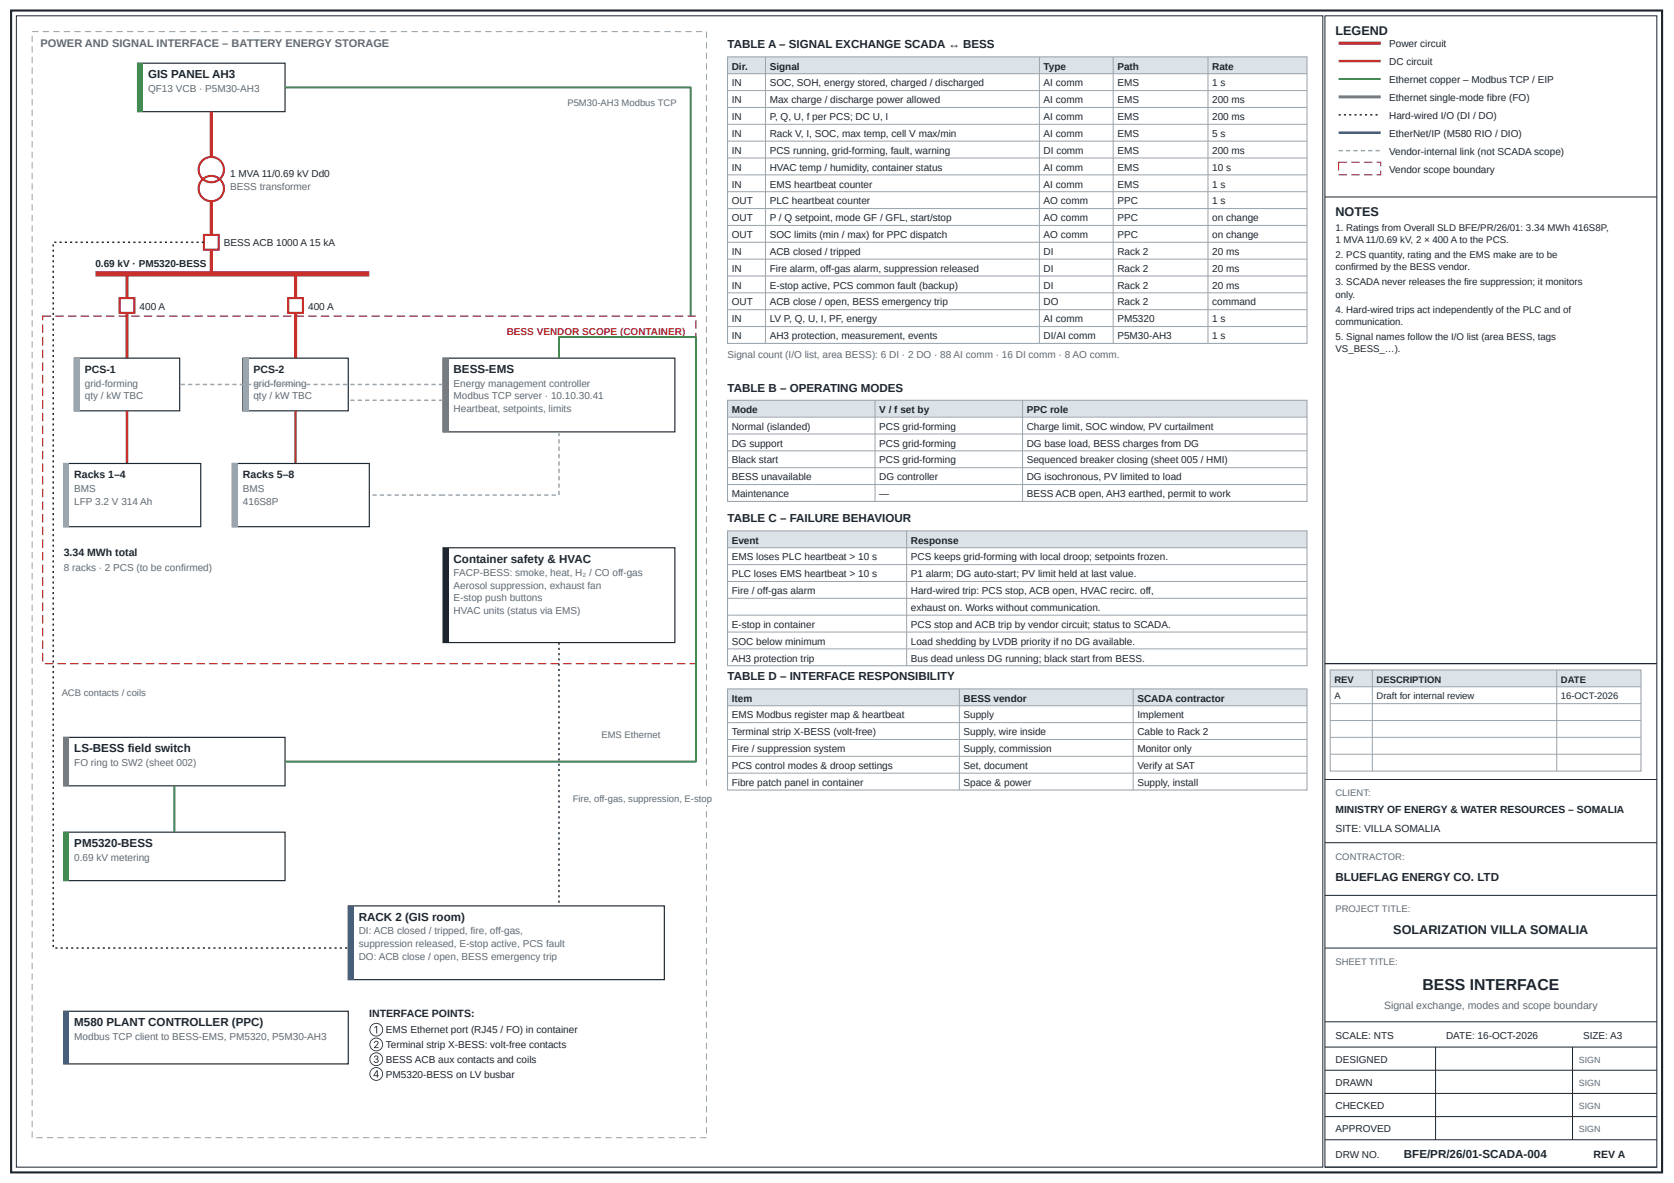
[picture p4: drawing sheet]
<svg xmlns="http://www.w3.org/2000/svg" width="420mm" height="297mm" viewBox="0 0 420 297" stroke-linecap="round" stroke-linejoin="round" font-family="sans-serif">
<path d="M2.8 2.6h414.4v291.8h-414.4z" fill="none" stroke="#1d262e" stroke-width=".53"/>
<path d="M4.1 4h328v289h-328z" fill="none" stroke="#1d262e" stroke-width=".25"/>
<path d="M8.1 7.9h169.2v277.7h-169.2z" fill="#fff"/>
<path d="M10.7 7.8h1.6v.3h-1.6zM13.4 7.8h1.6v.3h-1.6zM16 7.8h1.6v.3h-1.6zM18.7 7.8h1.5v.3h-1.5zM21.3 7.8h1.6v.3h-1.6zM23.9 7.8h1.6v.3h-1.6zM26.6 7.8h1.6v.3h-1.6zM29.2 7.8h1.6v.3h-1.6zM31.9 7.8h1.6v.3h-1.6zM34.5 7.8h1.6v.3h-1.6zM37.2 7.8h1.6v.3h-1.6zM39.8 7.8h1.6v.3h-1.6zM42.5 7.8h1.5v.3h-1.5zM45.1 7.8h1.6v.3h-1.6zM47.7 7.8h1.6v.3h-1.6zM50.4 7.8h1.6v.3h-1.6zM53 7.8h1.6v.3h-1.6zM55.7 7.8h1.6v.3h-1.6zM58.3 7.8h1.6v.3h-1.6zM61 7.8h1.6v.3h-1.6zM63.6 7.8h1.6v.3h-1.6zM66.3 7.8h1.5v.3h-1.5zM68.9 7.8h1.6v.3h-1.6zM71.5 7.8h1.6v.3h-1.6zM74.2 7.8h1.6v.3h-1.6zM76.8 7.8h1.6v.3h-1.6zM79.5 7.8h1.6v.3h-1.6zM82.1 7.8h1.6v.3h-1.6zM84.8 7.8h1.6v.3h-1.6zM87.4 7.8h1.6v.3h-1.6zM90.1 7.8h1.5v.3h-1.5zM92.7 7.8h1.6v.3h-1.6zM95.4 7.8h1.5v.3h-1.5zM98 7.8h1.6v.3h-1.6zM100.6 7.8h1.6v.3h-1.6zM103.3 7.8h1.6v.3h-1.6zM105.9 7.8h1.6v.3h-1.6zM108.6 7.8h1.6v.3h-1.6zM111.2 7.8h1.6v.3h-1.6zM113.9 7.8h1.6v.3h-1.6zM116.5 7.8h1.6v.3h-1.6zM119.2 7.8h1.5v.3h-1.5zM121.8 7.8h1.6v.3h-1.6zM124.4 7.8h1.6v.3h-1.6zM127.1 7.8h1.6v.3h-1.6zM129.7 7.8h1.6v.3h-1.6zM132.4 7.8h1.6v.3h-1.6zM135 7.8h1.6v.3h-1.6zM137.7 7.8h1.6v.3h-1.6zM140.3 7.8h1.6v.3h-1.6zM143 7.8h1.5v.3h-1.5zM145.6 7.8h1.6v.3h-1.6zM148.2 7.8h1.6v.3h-1.6zM150.9 7.8h1.6v.3h-1.6zM153.5 7.8h1.6v.3h-1.6zM156.2 7.8h1.6v.3h-1.6zM158.8 7.8h1.6v.3h-1.6zM161.5 7.8h1.6v.3h-1.6zM164.1 7.8h1.6v.3h-1.6zM166.8 7.8h1.5v.3h-1.5zM169.4 7.8h1.6v.3h-1.6zM172 7.8h1.6v.3h-1.6zM174.7 7.8h1.6v.3h-1.6zM177.2 7.9h.3v1.6h-.3zM177.2 10.6h.3v1.6h-.3zM177.2 13.2h.3v1.6h-.3zM177.2 15.9h.3v1.6h-.3zM177.2 18.5h.3v1.6h-.3zM177.2 21.2h.3v1.5h-.3zM177.2 23.8h.3v1.6h-.3zM177.2 26.4h.3v1.6h-.3zM177.2 29.1h.3v1.6h-.3zM177.2 31.7h.3v1.6h-.3zM177.2 34.4h.3v1.6h-.3zM177.2 37h.3v1.6h-.3zM177.2 39.7h.3v1.6h-.3zM177.2 42.3h.3v1.6h-.3zM177.2 45h.3v1.5h-.3zM177.2 47.6h.3v1.6h-.3zM177.2 50.2h.3v1.6h-.3zM177.2 52.9h.3v1.6h-.3zM177.2 55.5h.3v1.6h-.3zM177.2 58.2h.3v1.6h-.3zM177.2 60.8h.3v1.6h-.3zM177.2 63.5h.3v1.6h-.3zM177.2 66.1h.3v1.6h-.3zM177.2 68.8h.3v1.5h-.3zM177.2 71.4h.3v1.6h-.3zM177.2 74.1h.3v1.5h-.3zM177.2 76.7h.3v1.6h-.3zM177.2 79.3h.3v1.6h-.3zM177.2 82h.3v1.6h-.3zM177.2 84.6h.3v1.6h-.3zM177.2 87.3h.3v1.6h-.3zM177.2 89.9h.3v1.6h-.3zM177.2 92.6h.3v1.6h-.3zM177.2 95.2h.3v1.6h-.3zM177.2 97.9h.3v1.5h-.3zM177.2 100.5h.3v1.6h-.3zM177.2 103.1h.3v1.6h-.3zM177.2 105.8h.3v1.6h-.3zM177.2 108.4h.3v1.6h-.3zM177.2 111.1h.3v1.6h-.3zM177.2 113.7h.3v1.6h-.3zM177.2 116.4h.3v1.6h-.3zM177.2 119h.3v1.6h-.3zM177.2 121.7h.3v1.5h-.3zM177.2 124.3h.3v1.6h-.3zM177.2 126.9h.3v1.6h-.3zM177.2 129.6h.3v1.6h-.3zM177.2 132.2h.3v1.6h-.3zM177.2 134.9h.3v1.6h-.3zM177.2 137.5h.3v1.6h-.3zM177.2 140.2h.3v1.6h-.3zM177.2 142.8h.3v1.6h-.3zM177.2 145.5h.3v1.5h-.3zM177.2 148.1h.3v1.6h-.3zM177.2 150.7h.3v1.6h-.3zM177.2 153.4h.3v1.6h-.3zM177.2 156h.3v1.6h-.3zM177.2 158.7h.3v1.6h-.3zM177.2 161.3h.3v1.6h-.3zM177.2 164h.3v1.6h-.3zM177.2 166.6h.3v1.6h-.3zM177.2 169.3h.3v1.5h-.3zM177.2 171.9h.3v1.6h-.3zM177.2 174.5h.3v1.6h-.3zM177.2 177.2h.3v1.6h-.3zM177.2 179.8h.3v1.6h-.3zM177.2 182.5h.3v1.6h-.3zM177.2 185.1h.3v1.6h-.3zM177.2 187.8h.3v1.6h-.3zM177.2 190.4h.3v1.6h-.3zM177.2 193.1h.3v1.5h-.3zM177.2 195.7h.3v1.6h-.3zM177.2 198.4h.3v1.5h-.3zM177.2 201h.3v1.6h-.3zM177.2 203.6h.3v1.6h-.3zM177.2 206.3h.3v1.6h-.3zM177.2 208.9h.3v1.6h-.3zM177.2 211.6h.3v1.6h-.3zM177.2 214.2h.3v1.6h-.3zM177.2 216.9h.3v1.6h-.3zM177.2 219.5h.3v1.6h-.3zM177.2 222.2h.3v1.5h-.3zM177.2 224.8h.3v1.6h-.3zM177.2 227.4h.3v1.6h-.3zM177.2 230.1h.3v1.6h-.3zM177.2 232.7h.3v1.6h-.3zM177.2 235.4h.3v1.6h-.3zM177.2 238h.3v1.6h-.3zM177.2 240.7h.3v1.6h-.3zM177.2 243.3h.3v1.6h-.3zM177.2 246h.3v1.5h-.3zM177.2 248.6h.3v1.6h-.3zM177.2 251.2h.3v1.6h-.3zM177.2 253.9h.3v1.6h-.3zM177.2 256.5h.3v1.6h-.3zM177.2 259.2h.3v1.6h-.3zM177.2 261.8h.3v1.6h-.3zM177.2 264.5h.3v1.6h-.3zM177.2 267.1h.3v1.6h-.3zM177.2 269.8h.3v1.5h-.3zM177.2 272.4h.3v1.6h-.3zM177.2 275h.3v1.6h-.3zM177.2 277.7h.3v1.6h-.3zM177.2 280.3h.3v1.6h-.3zM177.2 283h.3v1.6h-.3zM175.7 285.5h1.6v.3h-1.6zM173.1 285.5h1.6v.3h-1.6zM170.5 285.5h1.5v.3h-1.5zM167.8 285.5h1.6v.3h-1.6zM165.2 285.5h1.6v.3h-1.6zM162.5 285.5h1.6v.3h-1.6zM159.9 285.5h1.6v.3h-1.6zM157.2 285.5h1.6v.3h-1.6zM154.6 285.5h1.6v.3h-1.6zM151.9 285.5h1.6v.3h-1.6zM149.3 285.5h1.6v.3h-1.6zM146.7 285.5h1.5v.3h-1.5zM144 285.5h1.6v.3h-1.6zM141.4 285.5h1.6v.3h-1.6zM138.7 285.5h1.6v.3h-1.6zM136.1 285.5h1.6v.3h-1.6zM133.4 285.5h1.6v.3h-1.6zM130.8 285.5h1.6v.3h-1.6zM128.1 285.5h1.6v.3h-1.6zM125.5 285.5h1.6v.3h-1.6zM122.9 285.5h1.5v.3h-1.5zM120.2 285.5h1.6v.3h-1.6zM117.6 285.5h1.6v.3h-1.6zM114.9 285.5h1.6v.3h-1.6zM112.3 285.5h1.6v.3h-1.6zM109.6 285.5h1.6v.3h-1.6zM107 285.5h1.6v.3h-1.6zM104.3 285.5h1.6v.3h-1.6zM101.7 285.5h1.6v.3h-1.6zM99.1 285.5h1.5v.3h-1.5zM96.4 285.5h1.6v.3h-1.6zM93.8 285.5h1.6v.3h-1.6zM91.1 285.5h1.6v.3h-1.6zM88.5 285.5h1.6v.3h-1.6zM85.8 285.5h1.6v.3h-1.6zM83.2 285.5h1.6v.3h-1.6zM80.5 285.5h1.6v.3h-1.6zM77.9 285.5h1.6v.3h-1.6zM75.3 285.5h1.5v.3h-1.5zM72.6 285.5h1.6v.3h-1.6zM70 285.5h1.5v.3h-1.5zM67.3 285.5h1.6v.3h-1.6zM64.7 285.5h1.6v.3h-1.6zM62 285.5h1.6v.3h-1.6zM59.4 285.5h1.6v.3h-1.6zM56.7 285.5h1.6v.3h-1.6zM54.1 285.5h1.6v.3h-1.6zM51.4 285.5h1.6v.3h-1.6zM48.8 285.5h1.6v.3h-1.6zM46.2 285.5h1.5v.3h-1.5zM43.5 285.5h1.6v.3h-1.6zM40.9 285.5h1.6v.3h-1.6zM38.2 285.5h1.6v.3h-1.6zM35.6 285.5h1.6v.3h-1.6zM32.9 285.5h1.6v.3h-1.6zM30.3 285.5h1.6v.3h-1.6zM27.6 285.5h1.6v.3h-1.6zM25 285.5h1.6v.3h-1.6zM22.4 285.5h1.5v.3h-1.5zM19.7 285.5h1.6v.3h-1.6zM17.1 285.5h1.6v.3h-1.6zM14.4 285.5h1.6v.3h-1.6zM11.8 285.5h1.6v.3h-1.6zM9.1 285.5h1.6v.3h-1.6zM7.9 284h.3v1.6h-.3zM7.9 281.4h.3v1.6h-.3zM7.9 278.8h.3v1.5h-.3zM7.9 276.1h.3v1.6h-.3zM7.9 273.5h.3v1.5h-.3zM7.9 270.8h.3v1.6h-.3zM7.9 268.2h.3v1.6h-.3zM7.9 265.5h.3v1.6h-.3zM7.9 262.9h.3v1.6h-.3zM7.9 260.2h.3v1.6h-.3zM7.9 257.6h.3v1.6h-.3zM7.9 254.9h.3v1.6h-.3zM7.9 252.3h.3v1.6h-.3zM7.9 249.7h.3v1.5h-.3zM7.9 247h.3v1.6h-.3zM7.9 244.4h.3v1.6h-.3zM7.9 241.7h.3v1.6h-.3zM7.9 239.1h.3v1.6h-.3zM7.9 236.4h.3v1.6h-.3zM7.9 233.8h.3v1.6h-.3zM7.9 231.1h.3v1.6h-.3zM7.9 228.5h.3v1.6h-.3zM7.9 225.9h.3v1.5h-.3zM7.9 223.2h.3v1.6h-.3zM7.9 220.6h.3v1.6h-.3zM7.9 217.9h.3v1.6h-.3zM7.9 215.3h.3v1.6h-.3zM7.9 212.6h.3v1.6h-.3zM7.9 210h.3v1.6h-.3zM7.9 207.3h.3v1.6h-.3zM7.9 204.7h.3v1.6h-.3zM7.9 202.1h.3v1.5h-.3zM7.9 199.4h.3v1.6h-.3zM7.9 196.8h.3v1.6h-.3zM7.9 194.1h.3v1.6h-.3zM7.9 191.5h.3v1.6h-.3zM7.9 188.8h.3v1.6h-.3zM7.9 186.2h.3v1.6h-.3zM7.9 183.5h.3v1.6h-.3zM7.9 180.9h.3v1.6h-.3zM7.9 178.3h.3v1.5h-.3zM7.9 175.6h.3v1.6h-.3zM7.9 173h.3v1.5h-.3zM7.9 170.3h.3v1.6h-.3zM7.9 167.7h.3v1.6h-.3zM7.9 165h.3v1.6h-.3zM7.9 162.4h.3v1.6h-.3zM7.9 159.7h.3v1.6h-.3zM7.9 157.1h.3v1.6h-.3zM7.9 154.5h.3v1.5h-.3zM7.9 151.8h.3v1.6h-.3zM7.9 149.2h.3v1.5h-.3zM7.9 146.5h.3v1.6h-.3zM7.9 143.9h.3v1.6h-.3zM7.9 141.2h.3v1.6h-.3zM7.9 138.6h.3v1.6h-.3zM7.9 135.9h.3v1.6h-.3zM7.9 133.3h.3v1.6h-.3zM7.9 130.6h.3v1.6h-.3zM7.9 128h.3v1.6h-.3zM7.9 125.4h.3v1.5h-.3zM7.9 122.7h.3v1.6h-.3zM7.9 120.1h.3v1.6h-.3zM7.9 117.4h.3v1.6h-.3zM7.9 114.8h.3v1.6h-.3zM7.9 112.1h.3v1.6h-.3zM7.9 109.5h.3v1.6h-.3zM7.9 106.8h.3v1.6h-.3zM7.9 104.2h.3v1.6h-.3zM7.9 101.6h.3v1.5h-.3zM7.9 98.9h.3v1.6h-.3zM7.9 96.3h.3v1.6h-.3zM7.9 93.6h.3v1.6h-.3zM7.9 91h.3v1.6h-.3zM7.9 88.3h.3v1.6h-.3zM7.9 85.7h.3v1.6h-.3zM7.9 83h.3v1.6h-.3zM7.9 80.4h.3v1.6h-.3zM7.9 77.8h.3v1.5h-.3zM7.9 75.1h.3v1.6h-.3zM7.9 72.5h.3v1.6h-.3zM7.9 69.8h.3v1.6h-.3zM7.9 67.2h.3v1.6h-.3zM7.9 64.5h.3v1.6h-.3zM7.9 61.9h.3v1.6h-.3zM7.9 59.2h.3v1.6h-.3zM7.9 56.6h.3v1.6h-.3zM7.9 54h.3v1.5h-.3zM7.9 51.3h.3v1.6h-.3zM7.9 48.7h.3v1.5h-.3zM7.9 46h.3v1.6h-.3zM7.9 43.4h.3v1.6h-.3zM7.9 40.7h.3v1.6h-.3zM7.9 38.1h.3v1.6h-.3zM7.9 35.4h.3v1.6h-.3zM7.9 32.8h.3v1.6h-.3zM7.9 30.1h.3v1.6h-.3zM7.9 27.5h.3v1.6h-.3zM7.9 24.9h.3v1.5h-.3zM7.9 22.2h.3v1.6h-.3zM7.9 19.6h.3v1.6h-.3zM7.9 16.9h.3v1.6h-.3zM7.9 14.3h.3v1.6h-.3zM7.9 11.6h.3v1.6h-.3zM7.9 9h.3v1.6h-.3zM8.1 7.8h1.6v.3h-1.6z" fill="#9aa4ad"/>
<path d="M34.5 15.9h37v12.1h-37z" fill="#fff"/>
<path d="M34.5 15.9h37v12.1h-37z" fill="none" stroke="#1d262e" stroke-width=".29"/>
<path d="M34.5 15.9h1.3v12.1h-1.3z" fill="#2e8b3e"/>
<path d="M53 28v11.7" fill="none" stroke="#c9302c" stroke-width=".79" stroke-linecap="butt"/>
<circle cx="53" cy="42.6" r="3.2" fill="#fff"/>
<g fill="none" stroke="#c9302c" stroke-width=".53">
<circle cx="53" cy="42.6" r="3.2"/>
<circle cx="53" cy="47.3" r="3.2"/>
</g>
<path d="M53 50.5v18.3" fill="none" stroke="#c9302c" stroke-width=".79" stroke-linecap="butt"/>
<path d="M51.2 59h3.7v3.7h-3.7z" fill="#fff"/>
<path d="M51.2 59h3.7v3.7h-3.7z" fill="none" stroke="#c9302c" stroke-width=".53"/>
<path d="M23.9 68.8h68.8" fill="none" stroke="#c9302c" stroke-width="1.3" stroke-linecap="butt"/>
<path d="M13.9 79.2h2.1v.3h-2.1zM17.1 79.2h2.1v.3h-2.1zM20.2 79.2h2.2v.3h-2.2zM23.4 79.2h2.1v.3h-2.1zM26.6 79.2h2.1v.3h-2.1zM29.8 79.2h2.1v.3h-2.1zM32.9 79.2h2.2v.3h-2.2zM36.1 79.2h2.1v.3h-2.1zM39.3 79.2h2.1v.3h-2.1zM42.5 79.2h2.1v.3h-2.1zM45.6 79.2h2.1v.3h-2.1zM48.8 79.2h2.1v.3h-2.1zM52 79.2h2.1v.3h-2.1zM55.2 79.2h2.1v.3h-2.1zM58.3 79.2h2.1v.3h-2.1zM61.5 79.2h2.1v.3h-2.1zM64.7 79.2h2.1v.3h-2.1zM67.8 79.2h2.2v.3h-2.2zM71 79.2h2.1v.3h-2.1zM74.2 79.2h2.1v.3h-2.1zM77.4 79.2h2.1v.3h-2.1zM80.5 79.2h2.2v.3h-2.2zM83.7 79.2h2.1v.3h-2.1zM86.9 79.2h2.1v.3h-2.1zM90.1 79.2h2.1v.3h-2.1zM93.2 79.2h2.2v.3h-2.2zM96.4 79.2h2.1v.3h-2.1zM99.6 79.2h2.1v.3h-2.1zM102.8 79.2h2.1v.3h-2.1zM105.9 79.2h2.1v.3h-2.1zM109.1 79.2h2.1v.3h-2.1zM112.3 79.2h2.1v.3h-2.1zM115.5 79.2h2.1v.3h-2.1zM118.6 79.2h2.1v.3h-2.1zM121.8 79.2h2.1v.3h-2.1zM125 79.2h2.1v.3h-2.1zM128.1 79.2h2.2v.3h-2.2zM131.3 79.2h2.1v.3h-2.1zM134.5 79.2h2.1v.3h-2.1zM137.7 79.2h2.1v.3h-2.1zM140.8 79.2h2.2v.3h-2.2zM144 79.2h2.1v.3h-2.1zM147.2 79.2h2.1v.3h-2.1zM150.4 79.2h2.1v.3h-2.1zM153.5 79.2h2.2v.3h-2.2zM156.7 79.2h2.1v.3h-2.1zM159.9 79.2h2.1v.3h-2.1zM163.1 79.2h2.1v.3h-2.1zM166.2 79.2h2.1v.3h-2.1zM169.4 79.2h2.1v.3h-2.1zM172.6 79.2h2.1v.3h-2.1zM174.5 80.4h.4v2.1h-.4zM174.5 83.6h.4v2.1h-.4zM174.5 86.7h.4v2.2h-.4zM174.5 89.9h.4v2.1h-.4zM174.5 93.1h.4v2.1h-.4zM174.5 96.3h.4v2.1h-.4zM174.5 99.4h.4v2.2h-.4zM174.5 102.6h.4v2.1h-.4zM174.5 105.8h.4v2.1h-.4zM174.5 109h.4v2.1h-.4zM174.5 112.1h.4v2.2h-.4zM174.5 115.3h.4v2.1h-.4zM174.5 118.5h.4v2.1h-.4zM174.5 121.7h.4v2.1h-.4zM174.5 124.8h.4v2.1h-.4zM174.5 128h.4v2.1h-.4zM174.5 131.2h.4v2.1h-.4zM174.5 134.4h.4v2.1h-.4zM174.5 137.5h.4v2.1h-.4zM174.5 140.7h.4v2.1h-.4zM174.5 143.9h.4v2.1h-.4zM174.5 147h.4v2.2h-.4zM174.5 150.2h.4v2.1h-.4zM174.5 153.4h.4v2.1h-.4zM174.5 156.6h.4v2.1h-.4zM174.5 159.7h.4v2.2h-.4zM174.5 162.9h.4v2.1h-.4zM173.1 166.5h1.6v.1h-.2v-.5h.4v.7h-1.8zM169.9 166.5h2.1v.3h-2.1zM166.8 166.5h2.1v.3h-2.1zM163.6 166.5h2.1v.3h-2.1zM160.4 166.5h2.1v.3h-2.1zM157.2 166.5h2.2v.3h-2.2zM154.1 166.5h2.1v.3h-2.1zM150.9 166.5h2.1v.3h-2.1zM147.7 166.5h2.1v.3h-2.1zM144.5 166.5h2.2v.3h-2.2zM141.4 166.5h2.1v.3h-2.1zM138.2 166.5h2.1v.3h-2.1zM135 166.5h2.1v.3h-2.1zM131.8 166.5h2.2v.3h-2.2zM128.7 166.5h2.1v.3h-2.1zM125.5 166.5h2.1v.3h-2.1zM122.3 166.5h2.1v.3h-2.1zM119.2 166.5h2.1v.3h-2.1zM116 166.5h2.1v.3h-2.1zM112.8 166.5h2.1v.3h-2.1zM109.6 166.5h2.1v.3h-2.1zM106.5 166.5h2.1v.3h-2.1zM103.3 166.5h2.1v.3h-2.1zM100.1 166.5h2.1v.3h-2.1zM96.9 166.5h2.2v.3h-2.2zM93.8 166.5h2.1v.3h-2.1zM90.6 166.5h2.1v.3h-2.1zM87.4 166.5h2.1v.3h-2.1zM84.2 166.5h2.2v.3h-2.2zM81.1 166.5h2.1v.3h-2.1zM77.9 166.5h2.1v.3h-2.1zM74.7 166.5h2.1v.3h-2.1zM71.5 166.5h2.2v.3h-2.2zM68.4 166.5h2.1v.3h-2.1zM65.2 166.5h2.1v.3h-2.1zM62 166.5h2.1v.3h-2.1zM58.9 166.5h2.1v.3h-2.1zM55.7 166.5h2.1v.3h-2.1zM52.5 166.5h2.1v.3h-2.1zM49.3 166.5h2.1v.3h-2.1zM46.2 166.5h2.1v.3h-2.1zM43 166.5h2.1v.3h-2.1zM39.8 166.5h2.1v.3h-2.1zM36.6 166.5h2.2v.3h-2.2zM33.5 166.5h2.1v.3h-2.1zM30.3 166.5h2.1v.3h-2.1zM27.1 166.5h2.1v.3h-2.1zM23.9 166.5h2.2v.3h-2.2zM20.8 166.5h2.1v.3h-2.1zM17.6 166.5h2.1v.3h-2.1zM14.4 166.5h2.1v.3h-2.1zM11.2 166.5h2.2v.3h-2.2zM10.6 164h.3v2.1h-.3zM10.6 160.8h.3v2.1h-.3zM10.6 157.6h.3v2.1h-.3zM10.6 154.5h.3v2.1h-.3zM10.6 151.3h.3v2.1h-.3zM10.6 148.1h.3v2.1h-.3zM10.6 144.9h.3v2.1h-.3zM10.6 141.8h.3v2.1h-.3zM10.6 138.6h.3v2.1h-.3zM10.6 135.4h.3v2.1h-.3zM10.6 132.2h.3v2.2h-.3zM10.6 129.1h.3v2.1h-.3zM10.6 125.9h.3v2.1h-.3zM10.6 122.7h.3v2.1h-.3zM10.6 119.5h.3v2.2h-.3zM10.6 116.4h.3v2.1h-.3zM10.6 113.2h.3v2.1h-.3zM10.6 110h.3v2.1h-.3zM10.6 106.8h.3v2.2h-.3zM10.6 103.7h.3v2.1h-.3zM10.6 100.5h.3v2.1h-.3zM10.6 97.3h.3v2.1h-.3zM10.6 94.2h.3v2.1h-.3zM10.6 91h.3v2.1h-.3zM10.6 87.8h.3v2.1h-.3zM10.6 84.6h.3v2.1h-.3zM10.6 81.5h.3v2.1h-.3zM10.6 79.2h2.2v.3h-2.1v-.2h.2v1.1h-.3z" fill="#c9302c"/>
<path d="M31.9 68.8v21.1" fill="none" stroke="#c9302c" stroke-width=".79" stroke-linecap="butt"/>
<path d="M30 74.8h3.7v3.7h-3.7z" fill="#fff"/>
<path d="M30 74.8h3.7v3.7h-3.7z" fill="none" stroke="#c9302c" stroke-width=".53"/>
<path d="M18.7 89.9h26.4v13.2h-26.4z" fill="#fff"/>
<path d="M18.7 89.9h26.4v13.2h-26.4z" fill="none" stroke="#1d262e" stroke-width=".29"/>
<path d="M18.7 89.9h1.3v13.2h-1.3z" fill="#9aa4ad"/>
<path d="M31.9 103.1v13.3" fill="none" stroke="#b07a12" stroke-width=".63" stroke-linecap="butt"/>
<path d="M74.2 68.8v21.1" fill="none" stroke="#c9302c" stroke-width=".79" stroke-linecap="butt"/>
<path d="M72.3 74.8h3.7v3.7h-3.7z" fill="#fff"/>
<path d="M72.3 74.8h3.7v3.7h-3.7z" fill="none" stroke="#c9302c" stroke-width=".53"/>
<path d="M61 89.9h26.4v13.2h-26.4z" fill="#fff"/>
<path d="M61 89.9h26.4v13.2h-26.4z" fill="none" stroke="#1d262e" stroke-width=".29"/>
<path d="M61 89.9h1.3v13.2h-1.3z" fill="#9aa4ad"/>
<path d="M74.2 103.1v13.3" fill="none" stroke="#b07a12" stroke-width=".63" stroke-linecap="butt"/>
<path d="M16 116.4h34.4v15.8h-34.4z" fill="#fff"/>
<path d="M16 116.4h34.4v15.8h-34.4z" fill="none" stroke="#1d262e" stroke-width=".29"/>
<path d="M16 116.4h1.3v15.8h-1.3z" fill="#9aa4ad"/>
<path d="M58.3 116.4h34.4v15.8h-34.4z" fill="#fff"/>
<path d="M58.3 116.4h34.4v15.8h-34.4z" fill="none" stroke="#1d262e" stroke-width=".29"/>
<path d="M58.3 116.4h1.3v15.8h-1.3z" fill="#9aa4ad"/>
<path d="M111.2 89.9h58.2v18.5h-58.2z" fill="#fff"/>
<path d="M111.2 89.9h58.2v18.5h-58.2z" fill="none" stroke="#1d262e" stroke-width=".29"/>
<path d="M111.2 89.9h1.3v18.5h-1.3z" fill="#7a4fb0"/>
<g fill="#9aa4ad">
<path d="M110.2 96.3h1v.4h-1zM108.3 96.3h1.1v.4h-1.1zM106.5 96.3h1v.4h-1zM104.6 96.3h1.1v.4h-1.1zM102.8 96.3h1v.4h-1zM100.9 96.3h1.1v.4h-1.1zM99.1 96.3h1v.4h-1zM97.2 96.3h1.1v.4h-1.1zM95.4 96.3h1v.4h-1zM93.5 96.3h1.1v.4h-1.1zM91.6 96.3h1.1v.4h-1.1zM89.8 96.3h1.1v.4h-1.1zM87.9 96.3h1.1v.4h-1.1zM86.1 96.3h1.1v.4h-1.1zM84.2 96.3h1.1v.4h-1.1zM82.4 96.3h1.1v.4h-1.1zM80.5 96.3h1.1v.4h-1.1zM78.7 96.3h1v.4h-1zM76.8 96.3h1.1v.4h-1.1zM75 96.3h1v.4h-1zM73.1 96.3h1.1v.4h-1.1zM71.3 96.3h1v.4h-1zM69.4 96.3h1.1v.4h-1.1zM67.6 96.3h1v.4h-1zM65.7 96.3h1.1v.4h-1.1zM63.9 96.3h1v.4h-1zM62 96.3h1.1v.4h-1.1zM60.2 96.3h1v.4h-1zM58.3 96.3h1.1v.4h-1.1zM56.5 96.3h1v.4h-1zM54.6 96.3h1.1v.4h-1.1zM52.8 96.3h1v.4h-1zM50.9 96.3h1.1v.4h-1.1zM49.1 96.3h1v.4h-1zM47.2 96.3h1.1v.4h-1.1zM45.4 96.3h1v.4h-1z"/>
<path d="M110.2 100.3h1v.4h-1zM108.3 100.3h1.1v.4h-1.1zM106.5 100.3h1v.4h-1zM104.6 100.3h1.1v.4h-1.1zM102.8 100.3h1v.4h-1zM100.9 100.3h1.1v.4h-1.1zM99.1 100.3h1v.4h-1zM97.2 100.3h1.1v.4h-1.1zM95.4 100.3h1v.4h-1zM93.5 100.3h1.1v.4h-1.1zM91.6 100.3h1.1v.4h-1.1zM89.8 100.3h1.1v.4h-1.1zM87.9 100.3h1.1v.4h-1.1z"/>
<path d="M110.2 124.1h1v.4h-1zM108.3 124.1h1.1v.4h-1.1zM106.5 124.1h1v.4h-1zM104.6 124.1h1.1v.4h-1.1zM102.8 124.1h1v.4h-1zM100.9 124.1h1.1v.4h-1.1zM99.1 124.1h1v.4h-1zM97.2 124.1h1.1v.4h-1.1zM95.4 124.1h1v.4h-1zM93.5 124.1h1.1v.4h-1.1z"/>
<path d="M140.1 108.4h.4v1.1h-.4zM140.1 110.3h.4v1h-.4zM140.1 112.1h.4v1.1h-.4zM140.1 114h.4v1h-.4zM140.1 115.8h.4v1.1h-.4zM140.1 117.7h.4v1h-.4zM140.1 119.5h.4v1.1h-.4zM140.1 121.4h.4v1h-.4zM140.1 123.2h.4v1.1h-.4zM138.5 124.1h1v.4h-1zM136.6 124.1h1.1v.4h-1.1zM134.8 124.1h1v.4h-1zM132.9 124.1h1.1v.4h-1.1zM131.1 124.1h1v.4h-1zM129.2 124.1h1.1v.4h-1.1zM127.4 124.1h1v.4h-1zM125.5 124.1h1.1v.4h-1.1zM123.6 124.1h1.1v.4h-1.1zM121.8 124.1h1.1v.4h-1.1zM119.9 124.1h1.1v.4h-1.1zM118.1 124.1h1.1v.4h-1.1zM116.2 124.1h1.1v.4h-1.1zM114.4 124.1h1.1v.4h-1.1zM112.5 124.1h1.1v.4h-1.1zM111.2 124.1h.5v.4h-.5z"/>
</g>
<path d="M111.2 137.5h58.2v23.8h-58.2z" fill="#fff"/>
<path d="M111.2 137.5h58.2v23.8h-58.2z" fill="none" stroke="#1d262e" stroke-width=".29"/>
<path d="M111.2 137.5h1.3v23.8h-1.3z" fill="#1d262e"/>
<path d="M16 185.1h55.5v12.2h-55.5z" fill="#fff"/>
<path d="M16 185.1h55.5v12.2h-55.5z" fill="none" stroke="#1d262e" stroke-width=".29"/>
<path d="M16 185.1h1.3v12.2h-1.3z" fill="#7a4fb0"/>
<path d="M140.3 89.9v-5.3h34.4v106.6h-103.2" fill="none" stroke="#2e8b3e" stroke-width=".48"/>
<g fill="#fff">
<path d="M150.2 182.5h17.3v3.7h-17.3z"/>
<path d="M16 208.9h55.5v12.2h-55.5z"/>
</g>
<path d="M16 208.9h55.5v12.2h-55.5z" fill="none" stroke="#1d262e" stroke-width=".29"/>
<path d="M16 208.9h1.3v12.2h-1.3z" fill="#2e8b3e"/>
<path d="M43.8 197.3v11.6" fill="none" stroke="#2e8b3e" stroke-width=".48"/>
<path d="M50.7 60.6h.5v.4h-.5zM49.3 60.6h.6v.4h-.6zM48 60.6h.5v.4h-.5zM46.7 60.6h.5v.4h-.5zM45.4 60.6h.5v.4h-.5zM44 60.6h.6v.4h-.6zM42.7 60.6h.6v.4h-.6zM41.4 60.6h.5v.4h-.5zM40.1 60.6h.5v.4h-.5zM38.8 60.6h.5v.4h-.5zM37.4 60.6h.6v.4h-.6zM36.1 60.6h.5v.4h-.5zM34.8 60.6h.5v.4h-.5zM33.5 60.6h.5v.4h-.5zM32.1 60.6h.6v.4h-.6zM30.8 60.6h.5v.4h-.5zM29.5 60.6h.5v.4h-.5zM28.2 60.6h.5v.4h-.5zM26.9 60.6h.5v.4h-.5zM25.5 60.6h.6v.4h-.6zM24.2 60.6h.5v.4h-.5zM22.9 60.6h.5v.4h-.5zM21.6 60.6h.5v.4h-.5zM20.2 60.6h.6v.4h-.6zM18.9 60.6h.5v.4h-.5zM17.6 60.6h.5v.4h-.5zM16.3 60.6h.5v.4h-.5zM15 60.6h.5v.4h-.5zM13.6 60.6h.6v.4h-.6zM13.2 61.4h.4v.5h-.4zM13.2 62.7h.4v.5h-.4zM13.2 64h.4v.5h-.4zM13.2 65.3h.4v.6h-.4zM13.2 66.6h.4v.6h-.4zM13.2 68h.4v.5h-.4zM13.2 69.3h.4v.5h-.4zM13.2 70.6h.4v.5h-.4zM13.2 71.9h.4v.6h-.4zM13.2 73.3h.4v.5h-.4zM13.2 74.6h.4v.5h-.4zM13.2 75.9h.4v.5h-.4zM13.2 77.2h.4v.6h-.4zM13.2 78.5h.4v.6h-.4zM13.2 79.9h.4v.5h-.4zM13.2 81.2h.4v.5h-.4zM13.2 82.5h.4v.5h-.4zM13.2 83.8h.4v.6h-.4zM13.2 85.2h.4v.5h-.4zM13.2 86.5h.4v.5h-.4zM13.2 87.8h.4v.5h-.4zM13.2 89.1h.4v.6h-.4zM13.2 90.4h.4v.6h-.4zM13.2 91.8h.4v.5h-.4zM13.2 93.1h.4v.5h-.4zM13.2 94.4h.4v.5h-.4zM13.2 95.7h.4v.6h-.4zM13.2 97.1h.4v.5h-.4zM13.2 98.4h.4v.5h-.4zM13.2 99.7h.4v.5h-.4zM13.2 101h.4v.6h-.4zM13.2 102.3h.4v.6h-.4zM13.2 103.7h.4v.5h-.4zM13.2 105h.4v.5h-.4zM13.2 106.3h.4v.5h-.4zM13.2 107.6h.4v.6h-.4zM13.2 109h.4v.5h-.4zM13.2 110.3h.4v.5h-.4zM13.2 111.6h.4v.5h-.4zM13.2 112.9h.4v.6h-.4zM13.2 114.3h.4v.5h-.4zM13.2 115.6h.4v.5h-.4zM13.2 116.9h.4v.5h-.4zM13.2 118.2h.4v.5h-.4zM13.2 119.5h.4v.6h-.4zM13.2 120.9h.4v.5h-.4zM13.2 122.2h.4v.5h-.4zM13.2 123.5h.4v.5h-.4zM13.2 124.8h.4v.6h-.4zM13.2 126.2h.4v.5h-.4zM13.2 127.5h.4v.5h-.4zM13.2 128.8h.4v.5h-.4zM13.2 130.1h.4v.5h-.4zM13.2 131.4h.4v.6h-.4zM13.2 132.8h.4v.5h-.4zM13.2 134.1h.4v.5h-.4zM13.2 135.4h.4v.5h-.4zM13.2 136.7h.4v.6h-.4zM13.2 138.1h.4v.5h-.4zM13.2 139.4h.4v.5h-.4zM13.2 140.7h.4v.5h-.4zM13.2 142h.4v.5h-.4zM13.2 143.3h.4v.6h-.4zM13.2 144.7h.4v.5h-.4zM13.2 146h.4v.5h-.4zM13.2 147.3h.4v.5h-.4zM13.2 148.6h.4v.6h-.4zM13.2 150h.4v.5h-.4zM13.2 151.3h.4v.5h-.4zM13.2 152.6h.4v.5h-.4zM13.2 153.9h.4v.6h-.4zM13.2 155.2h.4v.6h-.4zM13.2 156.6h.4v.5h-.4zM13.2 157.9h.4v.5h-.4zM13.2 159.2h.4v.5h-.4zM13.2 160.5h.4v.6h-.4zM13.2 161.9h.4v.5h-.4zM13.2 163.2h.4v.5h-.4zM13.2 164.5h.4v.5h-.4zM13.2 165.8h.4v.6h-.4zM13.2 167.1h.4v.6h-.4zM13.2 168.5h.4v.5h-.4zM13.2 169.8h.4v.5h-.4zM13.2 171.1h.4v.5h-.4zM13.2 172.4h.4v.6h-.4zM13.2 173.8h.4v.5h-.4zM13.2 175.1h.4v.5h-.4zM13.2 176.4h.4v.5h-.4zM13.2 177.7h.4v.6h-.4zM13.2 179h.4v.6h-.4zM13.2 180.4h.4v.5h-.4zM13.2 181.7h.4v.5h-.4zM13.2 183h.4v.5h-.4zM13.2 184.3h.4v.6h-.4zM13.2 185.7h.4v.5h-.4zM13.2 187h.4v.5h-.4zM13.2 188.3h.4v.5h-.4zM13.2 189.6h.4v.6h-.4zM13.2 190.9h.4v.6h-.4zM13.2 192.3h.4v.5h-.4zM13.2 193.6h.4v.5h-.4zM13.2 194.9h.4v.5h-.4zM13.2 196.2h.4v.6h-.4zM13.2 197.6h.4v.5h-.4zM13.2 198.9h.4v.5h-.4zM13.2 200.2h.4v.5h-.4zM13.2 201.5h.4v.6h-.4zM13.2 202.8h.4v.6h-.4zM13.2 204.2h.4v.5h-.4zM13.2 205.5h.4v.5h-.4zM13.2 206.8h.4v.5h-.4zM13.2 208.1h.4v.6h-.4zM13.2 209.5h.4v.5h-.4zM13.2 210.8h.4v.5h-.4zM13.2 212.1h.4v.5h-.4zM13.2 213.4h.4v.6h-.4zM13.2 214.7h.4v.6h-.4zM13.2 216.1h.4v.5h-.4zM13.2 217.4h.4v.5h-.4zM13.2 218.7h.4v.5h-.4zM13.2 220h.4v.6h-.4zM13.2 221.4h.4v.5h-.4zM13.2 222.7h.4v.5h-.4zM13.2 224h.4v.5h-.4zM13.2 225.3h.4v.6h-.4zM13.2 226.7h.4v.5h-.4zM13.2 228h.4v.5h-.4zM13.2 229.3h.4v.5h-.4zM13.2 230.6h.4v.5h-.4zM13.2 231.9h.4v.6h-.4zM13.2 233.3h.4v.5h-.4zM13.2 234.6h.4v.5h-.4zM13.2 235.9h.4v.5h-.4zM13.2 237.2h.4v.6h-.4zM13.9 237.8h.5v.4h-.5zM15.2 237.8h.5v.4h-.5zM16.5 237.8h.6v.4h-.6zM17.9 237.8h.5v.4h-.5zM19.2 237.8h.5v.4h-.5zM20.5 237.8h.5v.4h-.5zM21.8 237.8h.6v.4h-.6zM23.2 237.8h.5v.4h-.5zM24.5 237.8h.5v.4h-.5zM25.8 237.8h.5v.4h-.5zM27.1 237.8h.5v.4h-.5zM28.4 237.8h.6v.4h-.6zM29.8 237.8h.5v.4h-.5zM31.1 237.8h.5v.4h-.5zM32.4 237.8h.5v.4h-.5zM33.7 237.8h.6v.4h-.6zM35.1 237.8h.5v.4h-.5zM36.4 237.8h.5v.4h-.5zM37.7 237.8h.5v.4h-.5zM39 237.8h.5v.4h-.5zM40.3 237.8h.6v.4h-.6zM41.7 237.8h.5v.4h-.5zM43 237.8h.5v.4h-.5zM44.3 237.8h.5v.4h-.5zM45.6 237.8h.6v.4h-.6zM47 237.8h.5v.4h-.5zM48.3 237.8h.5v.4h-.5zM49.6 237.8h.5v.4h-.5zM50.9 237.8h.5v.4h-.5zM52.2 237.8h.6v.4h-.6zM53.6 237.8h.5v.4h-.5zM54.9 237.8h.5v.4h-.5zM56.2 237.8h.5v.4h-.5zM57.5 237.8h.6v.4h-.6zM58.9 237.8h.5v.4h-.5zM60.2 237.8h.5v.4h-.5zM61.5 237.8h.5v.4h-.5zM62.8 237.8h.6v.4h-.6zM64.1 237.8h.6v.4h-.6zM65.5 237.8h.5v.4h-.5zM66.8 237.8h.5v.4h-.5zM68.1 237.8h.5v.4h-.5zM69.4 237.8h.6v.4h-.6zM70.8 237.8h.5v.4h-.5zM72.1 237.8h.5v.4h-.5zM73.4 237.8h.5v.4h-.5zM74.7 237.8h.6v.4h-.6zM76 237.8h.6v.4h-.6zM77.4 237.8h.5v.4h-.5zM78.7 237.8h.5v.4h-.5zM80 237.8h.5v.4h-.5zM81.3 237.8h.6v.4h-.6zM82.7 237.8h.5v.4h-.5zM84 237.8h.5v.4h-.5zM85.3 237.8h.5v.4h-.5zM86.6 237.8h.6v.4h-.6z" fill="#1d262e"/>
<path d="M14.7 171.9h27.8v3.7h-27.8z" fill="#fff"/>
<path d="M140.1 161.3h.4v.6h-.4zM140.1 162.6h.4v.6h-.4zM140.1 164h.4v.5h-.4zM140.1 165.3h.4v.5h-.4zM140.1 166.6h.4v.5h-.4zM140.1 167.9h.4v.6h-.4zM140.1 169.3h.4v.5h-.4zM140.1 170.6h.4v.5h-.4zM140.1 171.9h.4v.5h-.4zM140.1 173.2h.4v.6h-.4zM140.1 174.5h.4v.6h-.4zM140.1 175.9h.4v.5h-.4zM140.1 177.2h.4v.5h-.4zM140.1 178.5h.4v.5h-.4zM140.1 179.8h.4v.6h-.4zM140.1 181.2h.4v.5h-.4zM140.1 182.5h.4v.5h-.4zM140.1 183.8h.4v.5h-.4zM140.1 185.1h.4v.6h-.4zM140.1 186.5h.4v.5h-.4zM140.1 187.8h.4v.5h-.4zM140.1 189.1h.4v.5h-.4zM140.1 190.4h.4v.5h-.4zM140.1 191.7h.4v.6h-.4zM140.1 193.1h.4v.5h-.4zM140.1 194.4h.4v.5h-.4zM140.1 195.7h.4v.5h-.4zM140.1 197h.4v.6h-.4zM140.1 198.4h.4v.5h-.4zM140.1 199.7h.4v.5h-.4zM140.1 201h.4v.5h-.4zM140.1 202.3h.4v.5h-.4zM140.1 203.6h.4v.6h-.4zM140.1 205h.4v.5h-.4zM140.1 206.3h.4v.5h-.4zM140.1 207.6h.4v.5h-.4zM140.1 208.9h.4v.6h-.4zM140.1 210.3h.4v.5h-.4zM140.1 211.6h.4v.5h-.4zM140.1 212.9h.4v.5h-.4zM140.1 214.2h.4v.5h-.4zM140.1 215.5h.4v.6h-.4zM140.1 216.9h.4v.5h-.4zM140.1 218.2h.4v.5h-.4zM140.1 219.5h.4v.5h-.4zM140.1 220.8h.4v.6h-.4zM140.1 222.2h.4v.5h-.4zM140.1 223.5h.4v.5h-.4zM140.1 224.8h.4v.5h-.4zM140.1 226.1h.4v.6h-.4zM140.1 227.4h.4v.6h-.4zM140.1 228.8h.4v.5h-.4zM140.1 230.1h.4v.5h-.4zM140.1 231.4h.4v.5h-.4zM139.8 232.5h.5v.4h-.5zM138.5 232.5h.5v.4h-.5zM137.1 232.5h.6v.4h-.6zM135.8 232.5h.5v.4h-.5zM134.5 232.5h.5v.4h-.5zM133.2 232.5h.5v.4h-.5zM131.8 232.5h.6v.4h-.6zM130.5 232.5h.6v.4h-.6zM129.2 232.5h.5v.4h-.5zM127.9 232.5h.5v.4h-.5zM126.6 232.5h.5v.4h-.5zM125.2 232.5h.6v.4h-.6zM123.9 232.5h.5v.4h-.5zM122.6 232.5h.5v.4h-.5zM121.3 232.5h.5v.4h-.5zM119.9 232.5h.6v.4h-.6zM118.6 232.5h.6v.4h-.6zM117.3 232.5h.5v.4h-.5zM116 232.5h.5v.4h-.5zM114.7 232.5h.5v.4h-.5zM113.3 232.5h.6v.4h-.6zM112 232.5h.5v.4h-.5zM110.7 232.5h.5v.4h-.5zM109.4 232.5h.5v.4h-.5zM108 232.5h.6v.4h-.6zM106.7 232.5h.6v.4h-.6zM105.4 232.5h.5v.4h-.5zM104.1 232.5h.5v.4h-.5zM102.8 232.5h.5v.4h-.5zM101.4 232.5h.6v.4h-.6zM100.1 232.5h.5v.4h-.5zM98.8 232.5h.5v.4h-.5zM97.5 232.5h.5v.4h-.5zM96.1 232.5h.6v.4h-.6zM94.8 232.5h.6v.4h-.6zM93.5 232.5h.5v.4h-.5zM92.2 232.5h.5v.4h-.5zM90.9 232.5h.5v.4h-.5zM89.5 232.5h.6v.4h-.6zM88.2 232.5h.5v.4h-.5z" fill="#1d262e"/>
<g fill="#fff">
<path d="M143 198.4h46.1v3.7h-46.1z"/>
<path d="M87.4 227.4h79.4v18.6h-79.4z"/>
</g>
<path d="M87.4 227.4h79.4v18.6h-79.4z" fill="none" stroke="#1d262e" stroke-width=".29"/>
<path d="M87.4 227.4h1.3v18.6h-1.3z" fill="#1b5fa8"/>
<path d="M16 253.9h71.4v13.2h-71.4z" fill="#fff"/>
<path d="M16 253.9h71.4v13.2h-71.4z" fill="none" stroke="#1d262e" stroke-width=".29"/>
<path d="M16 253.9h1.3v13.2h-1.3z" fill="#1b5fa8"/>
<path d="M71.5 22h101.9v57.3" fill="none" stroke="#2e8b3e" stroke-width=".48"/>
<path d="M141.6 23.8h27.8v3.7h-27.8z" fill="#fff"/>
<path d="M182.6 14.3h145.5v4.2h-145.5z" fill="#dce3e8"/>
<path d="M182.6 14.3h145.5v71.9h-145.5z" fill="none" stroke="#9aa4ad" stroke-width=".26"/>
<g fill="none" stroke="#9aa4ad" stroke-width=".25">
<path d="M182.6 18.5h145.5M192.1 14.3v71.9M260.9 14.3v71.9M279.4 14.3v71.9M303.2 14.3v71.9M182.6 22.7h145.5M182.6 27h145.5M182.6 31.2h145.5M182.6 35.4h145.5M182.6 39.7h145.5M182.6 43.9h145.5M182.6 48.1h145.5"/>
<path d="M182.6 52.4h145.5M182.6 56.6h145.5M182.6 60.8h145.5M182.6 65.1h145.5M182.6 69.3h145.5M182.6 73.5h145.5M182.6 77.8h145.5M182.6 82h145.5"/>
</g>
<path d="M182.6 100.5h145.5v4.2h-145.5z" fill="#dce3e8"/>
<path d="M182.6 100.5h145.5v25.4h-145.5z" fill="none" stroke="#9aa4ad" stroke-width=".26"/>
<path d="M182.6 104.7h145.5M182.6 109h145.5M182.6 113.2h145.5M182.6 117.4h145.5M219.7 100.5v25.4M256.7 100.5v25.4M182.6 121.7h145.5" fill="none" stroke="#9aa4ad" stroke-width=".25"/>
<path d="M182.6 133.3h145.5v4.2h-145.5z" fill="#dce3e8"/>
<path d="M182.6 133.3h145.5v33.8h-145.5z" fill="none" stroke="#9aa4ad" stroke-width=".26"/>
<path d="M182.6 137.5h145.5M227.6 133.3v33.8M182.6 141.8h145.5M182.6 146h145.5M182.6 150.2h145.5M182.6 154.5h145.5M182.6 158.7h145.5M182.6 162.9h145.5" fill="none" stroke="#9aa4ad" stroke-width=".25"/>
<path d="M182.6 173h145.5v4.2h-145.5z" fill="#dce3e8"/>
<path d="M182.6 173h145.5v25.4h-145.5z" fill="none" stroke="#9aa4ad" stroke-width=".26"/>
<path d="M182.6 177.2h145.5M240.8 173v25.4M284.4 173v25.4M182.6 181.4h145.5M182.6 185.7h145.5M182.6 189.9h145.5M182.6 194.1h145.5" fill="none" stroke="#9aa4ad" stroke-width=".25"/>
<path d="M8.9 9h84.9v4h-84.9z" fill="#fff"/>
<path d="M332.6 4h83.3v289h-83.3z" fill="none" stroke="#1d262e" stroke-width=".25"/>
<path d="M336 10.8h10.6" fill="none" stroke="#c9302c" stroke-width=".79" stroke-linecap="butt"/>
<path d="M336 15.3h10.6" fill="none" stroke="#b07a12" stroke-width=".63" stroke-linecap="butt"/>
<path d="M336 19.8h10.6" fill="none" stroke="#2e8b3e" stroke-width=".48"/>
<path d="M336 24.3h10.6" fill="none" stroke="#7a4fb0" stroke-width=".74" stroke-linecap="butt"/>
<path d="M336 28.6h.5v.4h-.5zM337.3 28.6h.6v.4h-.6zM338.7 28.6h.5v.4h-.5zM340 28.6h.5v.4h-.5zM341.3 28.6h.5v.4h-.5zM342.6 28.6h.6v.4h-.6zM344 28.6h.5v.4h-.5zM345.3 28.6h.5v.4h-.5z" fill="#1d262e"/>
<path d="M336 33.3h10.6" fill="none" stroke="#1b5fa8" stroke-width=".63" stroke-linecap="butt"/>
<path d="M336 37.6h1.1v.4h-1.1zM337.9 37.6h1v.4h-1zM339.7 37.6h1.1v.4h-1.1zM341.6 37.6h1v.4h-1zM343.4 37.6h1.1v.4h-1.1zM345.3 37.6h1v.4h-1z" fill="#9aa4ad"/>
<path d="M339.2 40.6h2.1v.3h-2.1zM342.4 40.6h2.1v.3h-2.1zM345.5 40.6h1.2v1.2h-.2v-1.1h.1v.2h-1.1zM345.5 43.8h1.1v.1h-.1v-1.1h.2v1.2h-1.2zM342.4 43.8h2.1v.2h-2.1zM339.2 43.8h2.1v.2h-2.1zM336 43.8h2.1v.2h-2.1zM335.9 40.6h2.2v.3h-2.1v-.2h.2v2.1h-.3z" fill="#c9302c"/>
<path d="M332.6 49.5h83.3" fill="none" stroke="#1d262e" stroke-width=".25"/>
<path d="M332.6 166.6h83.3" fill="none" stroke="#1d262e" stroke-width=".32"/>
<path d="M333.9 168.2h78v4.2h-78z" fill="#dce3e8"/>
<path d="M333.9 168.2h78v25.4h-78z" fill="none" stroke="#9aa4ad" stroke-width=".26"/>
<path d="M333.9 172.4h78M333.9 176.7h78M344.5 168.2v25.4M390.8 168.2v25.4M333.9 180.9h78M333.9 185.1h78M333.9 189.4h78" fill="none" stroke="#9aa4ad" stroke-width=".25"/>
<g fill="none" stroke="#1d262e" stroke-width=".25">
<path d="M332.6 195.7h83.3M332.6 211.6h83.3M332.6 224.8h83.3M332.6 238h83.3M332.6 256.5h83.3M332.6 262.9h83.3M332.6 268.7h83.3M332.6 274.5h83.3M360.3 262.9v23.3M394.7 262.9v23.3M332.6 280.3h83.3M332.6 286.2h83.3"/>
<path d="M332.6 293h83.3"/>
</g>
<text font-size="4" fill="#1d262e" x="357" y="248.6">BESS INTERFACE</text>
<g font-size="3.2" fill="#1d262e">
<text x="335.2" y="8.7">LEGEND</text>
<text x="335.2" y="54.2">NOTES</text>
<text x="349.7" y="234.6">SOLARIZATION VILLA SOMALIA</text>
</g>
<g font-size="2.9" fill="#1d262e">
<text x="182.6" y="12.2">TABLE A – SIGNAL EXCHANGE SCADA ↔ BESS</text>
<text x="37.2" y="19.6">GIS PANEL AH3</text>
<text x="113.9" y="93.6">BESS-EMS</text>
<text x="182.6" y="98.4">TABLE B – OPERATING MODES</text>
<text x="182.6" y="131.2">TABLE C – FAILURE BEHAVIOUR</text>
<text x="113.9" y="141.2">Container safety &amp; HVAC</text>
<text x="182.6" y="170.8">TABLE D – INTERFACE RESPONSIBILITY</text>
<text x="18.7" y="188.8">LS-BESS field switch</text>
<text x="18.7" y="212.6">PM5320-BESS</text>
<text x="335.2" y="221.1">BLUEFLAG ENERGY CO. LTD</text>
<text x="90.1" y="231.1">RACK 2 (GIS room)</text>
<text x="18.7" y="257.6">M580 PLANT CONTROLLER (PPC)</text>
<text x="352.4" y="290.6">BFE/PR/26/01-SCADA-004</text>
</g>
<text font-size="2.8" fill="#5d6a75" x="10.2" y="11.9">POWER AND SIGNAL INTERFACE – BATTERY ENERGY STORAGE</text>
<g font-size="2.6" fill="#1d262e">
<text x="21.3" y="93.6">PCS-1</text>
<text x="63.6" y="93.6">PCS-2</text>
<text x="18.7" y="120.1">Racks 1–4</text>
<text x="61" y="120.1">Racks 5–8</text>
<text x="16" y="139.6">3.34 MWh total</text>
<text x="335.2" y="204.2">MINISTRY OF ENERGY &amp; WATER RESOURCES – SOMALIA</text>
<text x="335.2" y="208.9">SITE: VILLA SOMALIA</text>
<text x="92.7" y="255.2">INTERFACE POINTS:</text>
<text x="400" y="290.6">REV A</text>
</g>
<text font-size="2.6" fill="#5d6a75" x="347.4" y="253.4">Signal exchange, modes and scope boundary</text>
<g font-size="2.5" fill="#1d262e">
<text x="348.7" y="11.9">Power circuit</text>
<text x="183.7" y="17.5">Dir.</text>
<text x="193.2" y="17.5">Signal</text>
<text x="262" y="17.5">Type</text>
<text x="280.5" y="17.5">Path</text>
<text x="304.3" y="17.5">Rate</text>
<text x="348.7" y="16.4">DC circuit</text>
<text x="183.7" y="21.7">IN</text>
<text x="193.2" y="21.7">SOC, SOH, energy stored, charged / discharged</text>
<text x="262" y="21.7">AI comm</text>
<text x="280.5" y="21.7">EMS</text>
<text x="304.3" y="21.7">1 s</text>
<text x="348.7" y="20.9">Ethernet copper – Modbus TCP / EIP</text>
<text x="183.7" y="25.9">IN</text>
<text x="193.2" y="25.9">Max charge / discharge power allowed</text>
<text x="262" y="25.9">AI comm</text>
<text x="280.5" y="25.9">EMS</text>
<text x="304.3" y="25.9">200 ms</text>
<text x="348.7" y="25.4">Ethernet single-mode fibre (FO)</text>
<text x="348.7" y="29.9">Hard-wired I/O (DI / DO)</text>
<text x="183.7" y="30.1">IN</text>
<text x="183.7" y="34.4">IN</text>
<text x="193.2" y="30.1">P, Q, U, f per PCS; DC U, I</text>
<text x="193.2" y="34.4">Rack V, I, SOC, max temp, cell V max/min</text>
<text x="262" y="30.1">AI comm</text>
<text x="262" y="34.4">AI comm</text>
<text x="280.5" y="30.1">EMS</text>
<text x="280.5" y="34.4">EMS</text>
<text x="304.3" y="30.1">200 ms</text>
<text x="304.3" y="34.4">5 s</text>
<text x="348.7" y="34.4">EtherNet/IP (M580 RIO / DIO)</text>
<text x="183.7" y="38.6">IN</text>
<text x="193.2" y="38.6">PCS running, grid-forming, fault, warning</text>
<text x="262" y="38.6">DI comm</text>
<text x="280.5" y="38.6">EMS</text>
<text x="304.3" y="38.6">200 ms</text>
<text x="348.7" y="38.9">Vendor-internal link (not SCADA scope)</text>
<text x="57.8" y="44.4">1 MVA 11/0.69 kV Dd0</text>
<text x="183.7" y="42.8">IN</text>
<text x="183.7" y="47.1">IN</text>
<text x="193.2" y="42.8">HVAC temp / humidity, container status</text>
<text x="193.2" y="47.1">EMS heartbeat counter</text>
<text x="262" y="42.8">AI comm</text>
<text x="262" y="47.1">AI comm</text>
<text x="280.5" y="42.8">EMS</text>
<text x="280.5" y="47.1">EMS</text>
<text x="304.3" y="42.8">10 s</text>
<text x="304.3" y="47.1">1 s</text>
<text x="348.7" y="43.4">Vendor scope boundary</text>
<text x="183.7" y="51.3">OUT</text>
<text x="193.2" y="51.3">PLC heartbeat counter</text>
<text x="262" y="51.3">AO comm</text>
<text x="280.5" y="51.3">PPC</text>
<text x="304.3" y="51.3">1 s</text>
<text x="183.7" y="55.5">OUT</text>
<text x="183.7" y="59.8">OUT</text>
<text x="193.2" y="55.5">P / Q setpoint, mode GF / GFL, start/stop</text>
<text x="193.2" y="59.8">SOC limits (min / max) for PPC dispatch</text>
<text x="262" y="55.5">AO comm</text>
<text x="262" y="59.8">AO comm</text>
<text x="280.5" y="55.5">PPC</text>
<text x="280.5" y="59.8">PPC</text>
<text x="304.3" y="55.5">on change</text>
<text x="304.3" y="59.8">on change</text>
<text x="56.2" y="61.9">BESS ACB 1000 A 15 kA</text>
<text x="183.7" y="64">IN</text>
<text x="193.2" y="64">ACB closed / tripped</text>
<text x="262" y="64">DI</text>
<text x="280.5" y="64">Rack 2</text>
<text x="304.3" y="64">20 ms</text>
<text x="23.9" y="66.9">0.69 kV · PM5320-BESS</text>
<text x="183.7" y="68.2">IN</text>
<text x="193.2" y="68.2">Fire alarm, off-gas alarm, suppression released</text>
<text x="262" y="68.2">DI</text>
<text x="280.5" y="68.2">Rack 2</text>
<text x="304.3" y="68.2">20 ms</text>
<text x="35.1" y="77.8">400 A</text>
<text x="77.4" y="77.8">400 A</text>
<text x="183.7" y="72.5">IN</text>
<text x="183.7" y="76.7">OUT</text>
<text x="193.2" y="72.5">E-stop active, PCS common fault (backup)</text>
<text x="193.2" y="76.7">ACB close / open, BESS emergency trip</text>
<text x="262" y="72.5">DI</text>
<text x="262" y="76.7">DO</text>
<text x="280.5" y="72.5">Rack 2</text>
<text x="280.5" y="76.7">Rack 2</text>
<text x="304.3" y="72.5">20 ms</text>
<text x="304.3" y="76.7">command</text>
<text x="183.7" y="80.9">IN</text>
<text x="193.2" y="80.9">LV P, Q, U, I, PF, energy</text>
<text x="262" y="80.9">AI comm</text>
<text x="280.5" y="80.9">PM5320</text>
<text x="304.3" y="80.9">1 s</text>
<text x="183.7" y="85.2">IN</text>
<text x="193.2" y="85.2">AH3 protection, measurement, events</text>
<text x="262" y="85.2">DI/AI comm</text>
<text x="280.5" y="85.2">P5M30-AH3</text>
<text x="304.3" y="85.2">1 s</text>
<text x="183.7" y="103.7">Mode</text>
<text x="183.7" y="107.9">Normal (islanded)</text>
<text x="220.7" y="103.7">V / f set by</text>
<text x="220.7" y="107.9">PCS grid-forming</text>
<text x="257.7" y="103.7">PPC role</text>
<text x="257.7" y="107.9">Charge limit, SOC window, PV curtailment</text>
<text x="183.7" y="112.1">DG support</text>
<text x="220.7" y="112.1">PCS grid-forming</text>
<text x="257.7" y="112.1">DG base load, BESS charges from DG</text>
<text x="183.7" y="116.4">Black start</text>
<text x="220.7" y="116.4">PCS grid-forming</text>
<text x="257.7" y="116.4">Sequenced breaker closing (sheet 005 / HMI)</text>
<text x="183.7" y="120.6">BESS unavailable</text>
<text x="183.7" y="124.8">Maintenance</text>
<text x="220.7" y="120.6">DG controller</text>
<text x="220.7" y="124.8">—</text>
<text x="257.7" y="120.6">DG isochronous, PV limited to load</text>
<text x="257.7" y="124.8">BESS ACB open, AH3 earthed, permit to work</text>
<text x="183.7" y="136.5">Event</text>
<text x="228.6" y="136.5">Response</text>
<text x="183.7" y="140.7">EMS loses PLC heartbeat &gt; 10 s</text>
<text x="228.6" y="140.7">PCS keeps grid-forming with local droop; setpoints frozen.</text>
<text x="183.7" y="144.9">PLC loses EMS heartbeat &gt; 10 s</text>
<text x="183.7" y="149.2">Fire / off-gas alarm</text>
<text x="228.6" y="144.9">P1 alarm; DG auto-start; PV limit held at last value.</text>
<text x="228.6" y="149.2">Hard-wired trip: PCS stop, ACB open, HVAC recirc. off,</text>
<text x="228.6" y="153.4">exhaust on. Works without communication.</text>
<text x="183.7" y="157.6">E-stop in container</text>
<text x="183.7" y="161.9">SOC below minimum</text>
<text x="228.6" y="157.6">PCS stop and ACB trip by vendor circuit; status to SCADA.</text>
<text x="228.6" y="161.9">Load shedding by LVDB priority if no DG available.</text>
<text x="183.7" y="166.1">AH3 protection trip</text>
<text x="228.6" y="166.1">Bus dead unless DG running; black start from BESS.</text>
<text x="183.7" y="176.1">Item</text>
<text x="241.9" y="176.1">BESS vendor</text>
<text x="285.5" y="176.1">SCADA contractor</text>
<text x="183.7" y="180.4">EMS Modbus register map &amp; heartbeat</text>
<text x="183.7" y="184.6">Terminal strip X-BESS (volt-free)</text>
<text x="241.9" y="180.4">Supply</text>
<text x="241.9" y="184.6">Supply, wire inside</text>
<text x="285.5" y="180.4">Implement</text>
<text x="285.5" y="184.6">Cable to Rack 2</text>
<text x="183.7" y="188.8">Fire / suppression system</text>
<text x="241.9" y="188.8">Supply, commission</text>
<text x="285.5" y="188.8">Monitor only</text>
<text x="183.7" y="193.1">PCS control modes &amp; droop settings</text>
<text x="183.7" y="197.3">Fibre patch panel in container</text>
<text x="241.9" y="193.1">Set, document</text>
<text x="241.9" y="197.3">Space &amp; power</text>
<text x="285.5" y="193.1">Verify at SAT</text>
<text x="285.5" y="197.3">Supply, install</text>
<text x="92.7" y="259.4">① EMS Ethernet port (RJ45 / FO) in container</text>
<text x="92.7" y="263.1">② Terminal strip X-BESS: volt-free contacts</text>
<text x="335.2" y="260.8">SCALE: NTS</text>
<text x="363" y="260.8">DATE: 16-OCT-2026</text>
<text x="397.4" y="260.8">SIZE: A3</text>
<text x="92.7" y="266.8">③ BESS ACB aux contacts and coils</text>
<text x="335.2" y="266.8">DESIGNED</text>
<text x="92.7" y="270.5">④ PM5320-BESS on LV busbar</text>
<text x="335.2" y="272.7">DRAWN</text>
<text x="335.2" y="278.5">CHECKED</text>
<text x="335.2" y="284.3">APPROVED</text>
<text x="335.2" y="290.6">DRW NO.</text>
</g>
<g font-size="2.5" fill="#5d6a75">
<text x="37.2" y="23">QF13 VCB · P5M30-AH3</text>
<text x="57.8" y="47.6">BESS transformer</text>
<text x="182.6" y="89.9">Signal count (I/O list, area BESS): 6 DI · 2 DO · 88 AI comm · 16 DI comm · 8 AO comm.</text>
<text x="21.3" y="97.1">grid-forming</text>
<text x="21.3" y="100.2">qty / kW TBC</text>
<text x="63.6" y="97.1">grid-forming</text>
<text x="63.6" y="100.2">qty / kW TBC</text>
<text x="113.9" y="97.1">Energy management controller</text>
<text x="113.9" y="100.2">Modbus TCP server · 10.10.30.41</text>
<text x="113.9" y="103.4">Heartbeat, setpoints, limits</text>
<text x="18.7" y="123.5">BMS</text>
<text x="61" y="123.5">BMS</text>
<text x="18.7" y="126.7">LFP 3.2 V 314 Ah</text>
<text x="61" y="126.7">416S8P</text>
<text x="16" y="143.3">8 racks · 2 PCS (to be confirmed)</text>
<text x="113.9" y="144.7">FACP-BESS: smoke, heat, H₂ / CO off-gas</text>
<text x="113.9" y="147.8">Aerosol suppression, exhaust fan</text>
<text x="113.9" y="151">E-stop push buttons</text>
<text x="113.9" y="154.2">HVAC units (status via EMS)</text>
<text x="18.7" y="192.3">FO ring to SW2 (sheet 002)</text>
<text x="18.7" y="216.1">0.69 kV metering</text>
<text x="90.1" y="234.6">DI: ACB closed / tripped, fire, off-gas,</text>
<text x="90.1" y="237.8">suppression released, E-stop active, PCS fault</text>
<text x="90.1" y="240.9">DO: ACB close / open, BESS emergency trip</text>
<text x="18.7" y="261">Modbus TCP client to BESS-EMS, PM5320, P5M30-AH3</text>
</g>
<text font-size="2.5" fill="#c9302c" x="127.2" y="84.1">BESS VENDOR SCOPE (CONTAINER)</text>
<g font-size="2.4" fill="#5d6a75">
<text x="142.4" y="26.7">P5M30-AH3 Modbus TCP</text>
<text x="15.5" y="174.8">ACB contacts / coils</text>
<text x="151" y="185.4">EMS Ethernet</text>
<text x="143.7" y="201.3">Fire, off-gas, suppression, E-sto</text>
<text x="177.4" y="201.3">p</text>
<text x="335.2" y="199.9">CLIENT:</text>
<text x="335.2" y="215.8">CONTRACTOR:</text>
<text x="335.2" y="229">PROJECT TITLE:</text>
<text x="335.2" y="242.3">SHEET TITLE:</text>
</g>
<g font-size="2.4" fill="#1d262e">
<text x="335.2" y="57.9">1. Ratings from Overall SLD BFE/PR/26/01: 3.34 MWh 416S8P,</text>
<text x="335.2" y="61">1 MVA 11/0.69 kV, 2 × 400 A to the PCS.</text>
<text x="335.2" y="64.8">2. PCS quantity, rating and the EMS make are to be</text>
<text x="335.2" y="67.8">confirmed by the BESS vendor.</text>
<text x="335.2" y="71.7">3. SCADA never releases the fire suppression; it monitors</text>
<text x="335.2" y="74.7">only.</text>
<text x="335.2" y="78.5">4. Hard-wired trips act independently of the PLC and of</text>
<text x="335.2" y="81.6">communication.</text>
<text x="335.2" y="85.4">5. Signal names follow the I/O list (area BESS, tags</text>
<text x="335.2" y="88.5">VS_BESS_…).</text>
<text x="335" y="171.4">REV</text>
<text x="345.5" y="171.4">DESCRIPTION</text>
<text x="391.8" y="171.4">DATE</text>
<text x="335" y="175.6">A</text>
<text x="345.5" y="175.6">Draft for internal review</text>
<text x="391.8" y="175.6">16-OCT-2026</text>
</g>
<g font-size="2.2" fill="#5d6a75">
<text x="396.3" y="266.8">SIGN</text>
<text x="396.3" y="272.7">SIGN</text>
<text x="396.3" y="278.5">SIGN</text>
<text x="396.3" y="284.3">SIGN</text>
</g>
</svg>
